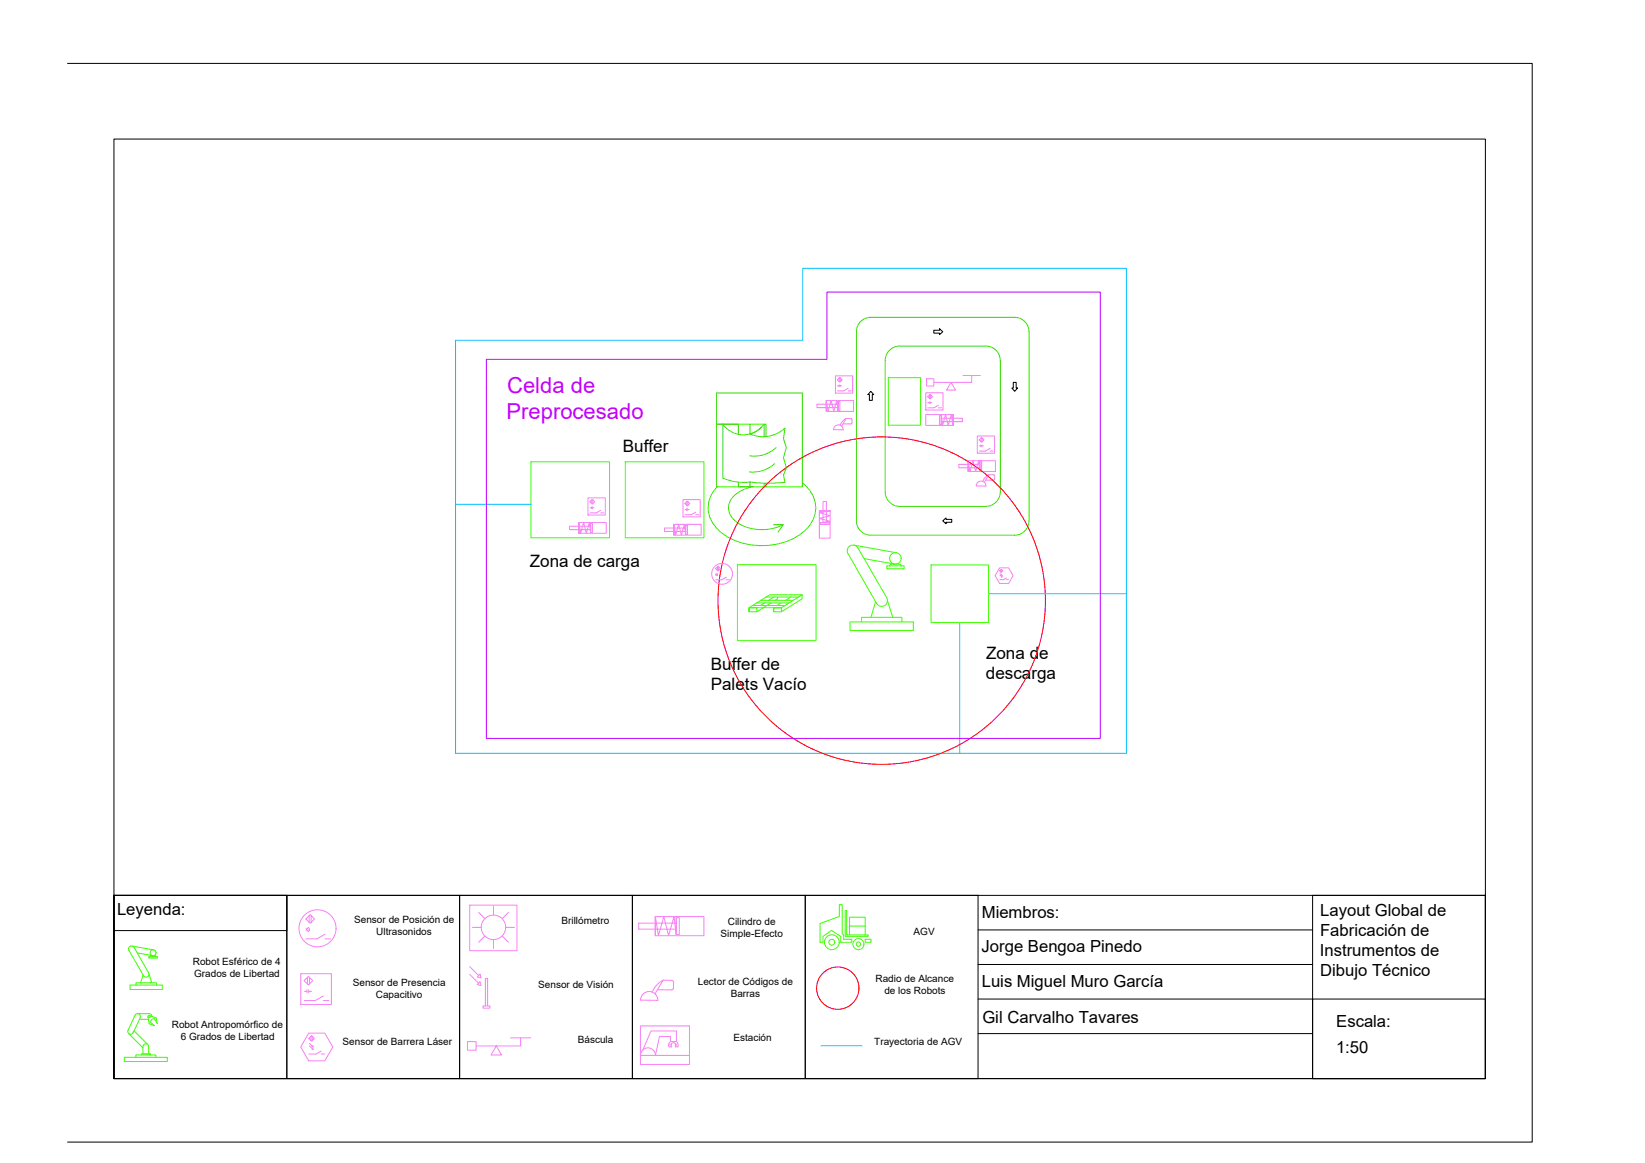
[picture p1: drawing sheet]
<svg xmlns="http://www.w3.org/2000/svg" width="420mm" height="297mm" viewBox="0 0 420 297" stroke-linecap="round" stroke-linejoin="round" font-family="sans-serif">
<!-- layer: TrayectAGV -->
<path d="M116.4 128.8v-41.9h88.7v-18.4h82.6v123.9h-171.3v-63.6h19.2M245.2 159v33.4M252.5 151.7h35.2" fill="none" stroke="#00bfff" stroke-width=".26"/>
<!-- layer: Almacenaje -->
<g fill="none" stroke="#3fff00" stroke-width=".26">
<path d="M226.9 96.5h8.2v12.1h-8.2zM135.6 117.9h20.1v19.5h-20.1zM159.7 117.9h20.1v19.5h-20.1zM188.3 144.2h20.1v19.4h-20.1zM191.3 155.2l5.3-3.3h8.3l-5.3 3.3h-2v1.1h2v-1.1h-2v1.1M192.2 154.7h8.3M193.2 154h8.3M194.4 153.3h8.2M195.2 154l-1 .7M195.7 152.5h8.3M196.9 154l-3.6 2.3M197.7 152.5l-1.4 .8"/>
<path d="M198.6 152.5v.5l-.6 .3M199.5 154l-1 .7M199.6 155.2h-8.3v1.1h2v-1.1h-2v1.1M202 152.5l-1.4 .8M204.9 151.9v1.1l-5.3 3.3M237.8 144.3h14.7v14.7h-14.7z"/>
</g>
<!-- layer: Maquina -->
<g fill="none" stroke="#37dd00" stroke-width=".26">
<path d="M219.8 82.1a3.7 3.7 0 0 1 2.6-1.1h36.8a3.7 3.7 0 0 1 3.6 3.7v48.3a3.7 3.7 0 0 1-3.6 3.7h-36.8a3.7 3.7 0 0 1-3.7-3.7v-48.3a3.7 3.7 0 0 1 1.1-2.6zM229.8 88.4a3.7 3.7 0 0 0-3.7 3.7v33.6a3.7 3.7 0 0 0 3.7 3.6M229.8 88.4h22a3.7 3.7 0 0 1 3.7 3.7v33.6a3.7 3.7 0 0 1-3.7 3.6M183 100.4h21.9v23.9h-21.9zM184.6 108.3a6.4 6.4 0 0 0 9.9 .8M184.6 108.4v13.7M188.6 110.9v-2.5h-5.6h12.6v3.1M191.5 110.8l1.8-.7 1.8-1.8 .1 3.2M191.6 108.4v2.4M197.9 118.4a8.2 8.2 0 0 1-6.5 2.1M198.2 114.3a8.2 8.2 0 0 1-6.7 2.1M200.5 109.4a8.2 8.2 0 0 1-9 1.4"/>
<path d="M200.5 109.4l-.4 2.7 .8 2.2-.8 2.6 .8 2.6-.8 1.8 .4 1.9a35.9 35.9 0 0 1-8.9-.1M184.6 122.1a13 13 0 0 0 6.9 1M191.6 123.1v1.2h-3v-1.2M192.4 124.3a7.7 7.7 0 0 0-6 4 4.4 4.4 0 0 0 2.3 5.4 12.1 12.1 0 0 0 11.4 .3M195.2 123.4v.9M195.6 123.4v.9M197.5 134h2.6l-1.4 1.9M204.9 123.3a7.7 7.7 0 0 1-.4 13.1 17.8 17.8 0 0 1-20.9-.9 7.5 7.5 0 0 1-.4-11.2M229.8 129.3h22"/>
</g>
<!-- layer: Sensores -->
<g fill="none" stroke="#ff7fff" stroke-width=".26">
<path d="M213.4 96h4.4v4.4h-4.4zM213.9 97l.6-.6 .6 .6-.6 .6zM213.9 98.5h.4M214.3 98.3v.4M214.4 96.5v1M214.5 98.5h.4M214.5 98.3v.4M214.6 96.5v1M216.6 99.2l-1.1 .6h-1.6M216.6 99.8h.8M236.7 96.7h1.8v1.9h-1.8zM246 95.9h4.4"/>
<path d="M248.2 95.9v1.8h-5.3l1.2 1.9h-2.3l1.1-1.9h-4.4M211.1 102.3h6.9v2.8h-6.9zM211.1 102.3v2.8zM211.1 102.3l.4 2.8 .8-2.8 .7 2.8 .7-2.8 .4 2.6v-2.4h.4v2.4h-.4v-2.4M213.1 109a1.24 1.24 0 0 1 1.4-.4 1.24 1.24 0 0 1 .9 1.2l-2.5-.1zM214.1 103.3h-5.4v.8h5.4M214.9 108l-.4 .6M216.1 106.9l-1.2 1.1M216.1 106.9l1.4 .1v1.2l-2.2 .1M216.1 106.9l-1.1 1.9M236.5 105.9h6.9v2.7h-6.9zM236.5 100.3h4.4v4.4h-4.4z"/>
<path d="M236.9 101.3l.7-.6 .6 .6-.6 .6zM236.9 102.8h.4M237.3 102.6v.5M237.4 100.8v1M237.6 102.8h.4M237.6 102.6v.5M237.7 100.8v1M239.7 103.5l-1.2 .7h-1.6M239.7 104.2h.8M240.4 106.8h5.4v.9h-5.4M240.4 108.5v-2.5h-.4v2.5h.4v-2.5l.3 2.6 .8-2.7 .7 2.7 .8-2.7 .4 2.7M243.4 105.9v2.7z"/>
<path d="M247.3 117.7h7v2.7h-7zM247.3 117.7v2.7zM247.3 117.7l.4 2.7 .8-2.7 .7 2.7 .8-2.7 .3 2.5v-2.4h.4v2.4h-.4v-2.4M249.6 111.4h4.4v4.4h-4.4zM250.1 113.9h.4M250.3 118.6h-5.4v.9h5.4M250.5 113.7v.4M250.6 111.9v.9M250.7 111.7l.7 .7-.7 .6-.6-.6zM250.8 113.9h.4M250.8 113.7v.4M250.9 111.9v.9"/>
<path d="M252.9 114.5l-1.2 .7h-1.6M252.9 115.2h.7M147.8 133.5h7v2.7h-7zM147.8 133.5v2.7zM147.8 133.5l.5 2.7 .8-2.7 .7 2.7 .7-2.7 .4 2.5v-2.4h.4v2.4h-.4v-2.4M150.2 127.1h4.4v4.5h-4.4zM150.7 128.1l.6-.6 .6 .6-.6 .7zM150.7 129.7h.4M150.9 134.4h-5.4v.9h5.4M151.1 129.5v.4M151.2 127.7v.9M151.3 129.7h.4"/>
<path d="M151.3 129.5v.4M151.4 127.7v.9M153.4 130.3l-1.1 .7h-1.6M153.4 131h.8M172.1 133.9h7v2.8h-7zM172.1 133.9v2.8zM172.1 133.9l.5 2.8 .7-2.8 .7 2.8 .8-2.8 .3 2.6v-2.4h.5v2.4h-.5v-2.4M174.5 127.6h4.4v4.4h-4.4zM174.9 128.6l.7-.6 .6 .6-.6 .6zM175 130.2h.3M175.1 134.9h-5.4v.8h5.4M175.3 129.9v.5"/>
<path d="M175.4 128.1v1M175.6 130.2h.4M175.6 129.9v.5M175.7 128.1v1M177.7 130.8l-1.1 .7h-1.6M177.7 131.5h.8M209.3 130.5h2.7v7h-2.7zM209.3 130.5h2.7zM210.2 133.5v-5.4h.9v5.4M212 130.5l-2.7 .4 2.7 .8-2.7 .7 2.7 .8-2.6 .3h2.5v.4h-2.5v-.4h2.5M249.3 124.1a1.24 1.24 0 0 1 1.3-1.2 1.24 1.24 0 0 1 1.2 1.2h-2.5M251.8 122.6h2"/>
<path d="M252.6 121.2l-1 .8-.6 1M254 122.4l-.2 .2M254 121.5l-.2-.2-1.2-.1-1.2 2M254.1 121.5v.9M182.8 145.2l.6-.6 .6 .6-.6 .7zM182.8 146.6v.3M182.9 146.5v.5M183.1 146.4l.2 .4-.2 .3M183.3 144.8v.9M183.5 144.8v.9M185.5 147.4l-1.1 .7h-1.6M185.5 148.1h.8"/>
<path d="M255.3 145h2.3l1.2 2-1.2 2h-2.3l-1.1-2zM255.4 146.9l.4 .4M255.4 146.5l.4 .4M255.7 145.5v.6M255.7 145.4l.4 .4-.4 .4-.4-.4zM255.8 147l.1-.1 .1 .1zM255.8 145.5v.6M255.9 147.2l.1 .2h-.2zM257.1 147.6l-.7 .4h-1.1M257.1 148h.5"/>
<circle cx="184.4" cy="146.6" r="2.66"/>
</g>
<!-- layer: Texto2 -->
<path d="M222.4 99.9l.8 .9h-.4v1.5h-.7v-1.5h-.4zM238.5 84.3h1.5v-.3l.8 .7-.8 .7v-.3h-1.5zM258.8 97.7h.7v1.4h.4l-.7 .8-.8-.8h.4zM240.8 133l.8-.7v.4h1.5v.7h-1.5v.4z" fill="none" stroke="#000" stroke-width=".26"/>
<!-- layer: Robots -->
<g fill="none" stroke="#3fff00" stroke-width=".26">
<path d="M216.8 139.7a1.48 1.48 0 0 1 2.3 .3l7.4 12.7a1.47 1.47 0 0 1-.6 2 1.47 1.47 0 0 1-2-.6l-7.3-12.7a1.47 1.47 0 0 1 .2-1.7zM218.1 139.2l10.9 2M220.1 157.7h10.3v1.2h-10.3zM220.1 158.9h-3v2.2h16.2v-2.2h-2.9M220.7 142.7l7.8 1.4M223.6 153.7l-1.2 4M226.2 152.4h.1M226.7 153.4l1.3 4.3M227.2 144.5h-.7v.8h4.4v-.8h-.7M227.2 144.5h3M227.7 144.1l-.5 .4M227.7 144.1h2"/>
<path d="M229.7 144.1l.5 .4"/>
<circle cx="228.7" cy="142.6" r="1.47"/>
</g>
<!-- layer: Radio -->
<circle cx="225.2" cy="153.4" r="41.8" fill="none" stroke="#f00" stroke-width=".26"/>
<!-- layer: Celdas -->
<path d="M124.2 91.8h87v-17.2h69.8v114h-156.8z" fill="none" stroke="#bf00ff" stroke-width=".26"/>
<!-- layer: 0 -->
<path d="M17.3 16.2h374.1v275.5h-374.1" fill="none" stroke="#000" stroke-width=".26"/>
<!-- layer: Title Block -->
<g fill="none" stroke="#000" stroke-width=".26">
<path d="M29.1 35.5h350.3v240h-350.3h350.3v-46.8h-350.3v46.8zM29.1 228.7h44.2v46.8h-44.2zM29.1 228.7h44.2v9h-44.2zM73.3 228.7h44.1v46.8h-44.1zM117.4 228.7h44.1v46.8h-44.1zM161.5 228.7h44.2v46.8h-44.2zM205.7 228.7h44.1v46.8h-44.1zM249.8 237.5h85.5M335.3 228.7h44.1v46.8h-44.1zM249.8 246.3h85.5M249.8 255.2h85.5M335.3 255.2h44.1v20.3h-44.1z"/>
<path d="M249.8 264h85.5"/>
</g>
<g fill="none" stroke="#3fff00" stroke-width=".26">
<path d="M209.5 235.9l4.9-1.8v-3h.7v7.4l.4 .2v1.2h2.1v.8h-2.9v-1.5l-2.3-1.6-2.2 1.6v1.5h-.7zM215.9 232.6h.4v6.2h5.4v.4h-5.8zM217 238.8v-2.3h4v2.3M217 236.5v-2.2h4v2.2M221 239.9h1.5v.8h-1.5zM33.7 241.6l5.6 1M34.2 242a.75 .75 0 0 0-1-.3 .75 .75 0 0 0-.3 1l3.8 6.5a.75 .75 0 0 0 1 .3 .75 .75 0 0 0 .3-1.1l-3.8-6.4M34.7 251h5.3v.6h-5.3zM34.7 251.6h-1.5v1.1h8.2v-1.1h-1.4M35.1 243.4l3.9 .7M35.1 258.9h3a.73 .73 0 0 1 .7 .7M35.8 259.9a.72 .72 0 0 0-.4-.9 .72 .72 0 0 0-.9 .3l-1.8 3.8a.73 .73 0 0 0 .3 1 .73 .73 0 0 0 1-.4"/>
<path d="M35.8 259.9l-1.8 3.9M36.6 249l-.7 2M37.9 248.3h.1M38 244.3h2.2v.4h-2.2zM38.1 248.8l.7 2.2M38.2 259.4l1.7 .6 .3 1.4-.8-1.3-.7 .3-.3 .6 1.1 1-1.4-.5-.3-1.8M38.6 244.1l-.2 .2M38.6 244.1h1l.3 .2M32.9 264l3.6 3.6M34 263.8h.1M34.2 263.3l3.6 3.5M34.7 270h-2.9v1.1h10.9v-1.1h-2.9"/>
<path d="M35.6 260.4h2.3M36.2 269.2h2.2v.3h-2.2zM36.2 269.5h-1.5v.5h5.1v-.5h-1.4M36.5 269.2v-1.9a.73 .73 0 0 1 .7-.7 .73 .73 0 0 1 .8 .7v1.9"/>
<circle cx="38.1" cy="259.6" r=".29"/>
<circle cx="39.1" cy="243.3" r=".75"/>
<circle cx="212.5" cy="240.7" r="1.89"/>
<circle cx="212.5" cy="240.7" r=".75"/>
<circle cx="219.3" cy="241.1" r="1.41"/>
<circle cx="219.3" cy="241.1" r=".56"/>
</g>
<g fill="none" stroke="#ff7fff" stroke-width=".26">
<path d="M78.1 237.2l.2 .2-.2 .3M78.4 237l.3 .4-.3 .4M78.8 236.9l.3 .5-.3 .6M79 233.8v1.8M79.2 233.6l1.1 1.1-1.1 1.1-1.1-1.1zM79.5 233.8v1.8M83 238.6l-2 1.2h-2.9M83 239.8h1.4M120 231.2h12v11.6h-12zM120.7 236.9h2.2M122.3 233l1.5 1.6M123.8 239.1l-1.5 1.5"/>
<path d="M126 231.5v2.2M126 240v2.2M128.3 239.1l1.6 1.5M129.2 236.9h2.2M129.9 233l-1.6 1.6M167.4 234.1h12.4v4.9h-12.4zM167.4 234.1v4.9zM167.4 234.1l.8 4.9 1.3-4.9 1.3 4.9 1.3-4.9 .6 4.6v-4.3h.8v4.3h-.8v-4.3M172.7 235.8h-9.6v1.5h9.6M76.8 248.7h7.8v7.8h-7.8zM77.7 253.2h.7M78.4 252.8v.8"/>
<path d="M78.5 249.6v1.7M78.8 249.4l1.1 1.1-1.1 1.1-1.1-1.1zM78.9 253.2h.7M78.9 252.8v.8M79 249.6v1.7M82.6 254.4l-2.1 1.1h-2.8M82.6 255.5h1.4M120 248.9l2.2 2.2M120 246.9l2.2 2.3M121.9 249.5l.7-.7 .3 1zM122.6 250.8l.3 .9-1-.2zM124 249.9h.5v7h-.5z"/>
<path d="M124 256.9h-.6v.6h1.7v-.6h-.6M167.9 252.8h3.7M168 255.5a2.21 2.21 0 0 0-2.2-2.3 2.21 2.21 0 0 0-2.2 2.2l4.4 .1M169.4 250.4h2.4l.2 .4v1.6M169.4 250.4l-2.1 3.4M169.4 250.4l-1.6 1.1-1.3 1.9M172 252.4l-.5 .4M78.8 263.9h4.2l2 3.5-2 3.6h-4.2l-2-3.6zM78.9 265.2l.7-.7 .7 .7-.7 .7zM79 267.1l.8 .8M79 266.5l.8 .7M79.4 264.7v1.1"/>
<path d="M79.7 267.4l.2-.3 .1 .3zM79.7 268l.2-.2 .1 .3zM79.8 264.7v1.1M82 268.5l-1.3 .7h-1.8M82 269.2h.9M119.4 266h2.2v2.2h-2.2zM130.4 265.1h5.2M133 265.1v2h-6.2l1.3 2.4h-2.7l1.4-2.4h-5.2M170.8 266.9h.1M171.2 266v-1.3h-2.8l-1 4.8a1.92 1.92 0 0 0-1.9-1.9 1.92 1.92 0 0 0-1.9 2v-7.6h12.5v9.9h-12.5v-2.3h12.5M171.2 266h1.6M171.2 266a1.21 1.21 0 0 0-.3 1.4h.7a.62 .62 0 0 1 0-.9 .62 .62 0 0 1 .9 0 .62 .62 0 0 1 0 .9h.6"/>
<path d="M171.4 266.9h.1M172.6 266.9h.1M172.8 266a1.2 1.2 0 0 1 .3 1.4M172.8 266v-2.7h-6.5l-2.1 4.9"/>
<circle cx="81.1" cy="237.1" r="4.7"/>
<circle cx="126" cy="236.8" r="3.1"/>
</g>
<circle cx="214" cy="252.4" r="5.4" fill="none" stroke="#f00" stroke-width=".26"/>
<path d="M209.7 267.1h10.5" fill="none" stroke="#0ff" stroke-width=".26"/>
<g font-size="5.6" fill="#bf00ff">
<text x="129.5" y="100.4">Celda de</text>
<text x="129.4" y="107.1">Preprocesado</text>
</g>
<g font-size="4.4">
<text x="159.1" y="115.6">Buffer</text>
<text x="135.3" y="144.7">Zona de carga</text>
<text x="181.6" y="171">Buffer de</text>
<text x="251.8" y="173.5">descarga</text>
<text x="251.9" y="168.3">Zona de</text>
<text x="181.5" y="176.3">Palets Vacío</text>
</g>
<g font-size="4.3">
<text x="29.9" y="233.8">Leyenda:</text>
<text x="337.2" y="234">Layout Global de</text>
<text x="250.8" y="234.5">Miembros:</text>
<text x="337.2" y="239.1">Fabricación de</text>
<text x="250.7" y="243.2">Jorge Bengoa Pinedo</text>
<text x="337.1" y="244.2">Instrumentos de</text>
<text x="337.2" y="249.3">Dibujo Técnico</text>
<text x="250.8" y="252.1">Luis Miguel Muro García</text>
<text x="250.9" y="261.2">Gil Carvalho Tavares</text>
<text x="341.3" y="262.4">Escala:</text>
<text x="341.2" y="269">1:50</text>
</g>
<g font-size="2.6">
<text x="90.5" y="235.9">Sensor de Posición de</text>
<text x="96.1" y="238.9">Ultrasonidos</text>
<text x="143.4" y="235.9">Brillómetro</text>
<text x="184.1" y="239.4">Simple-Efecto</text>
<text x="185.9" y="236.3">Cilindro de</text>
<text x="233.3" y="238.8">AGV</text>
<text x="49.3" y="246.4">Robot Esférico de 4</text>
<text x="49.6" y="249.5">Grados de Libertad</text>
<text x="90.1" y="251.8">Sensor de Presencia</text>
<text x="178.2" y="251.5">Lector de Códigos de</text>
<text x="223.6" y="250.8">Radio de Alcance</text>
<text x="96" y="254.8">Capacitivo</text>
<text x="137.5" y="252.5">Sensor de Visión</text>
<text x="186.6" y="254.6">Barras</text>
<text x="225.9" y="253.9">de los Robots</text>
<text x="43.9" y="262.5">Robot Antropomórfico de</text>
<text x="46.2" y="265.6">6 Grados de Libertad</text>
<text x="87.5" y="266.9">Sensor de Barrera Láser</text>
<text x="147.6" y="266.5">Báscula</text>
<text x="187.3" y="266">Estación</text>
<text x="223.3" y="266.8">Trayectoria de AGV</text>
</g>
</svg>
